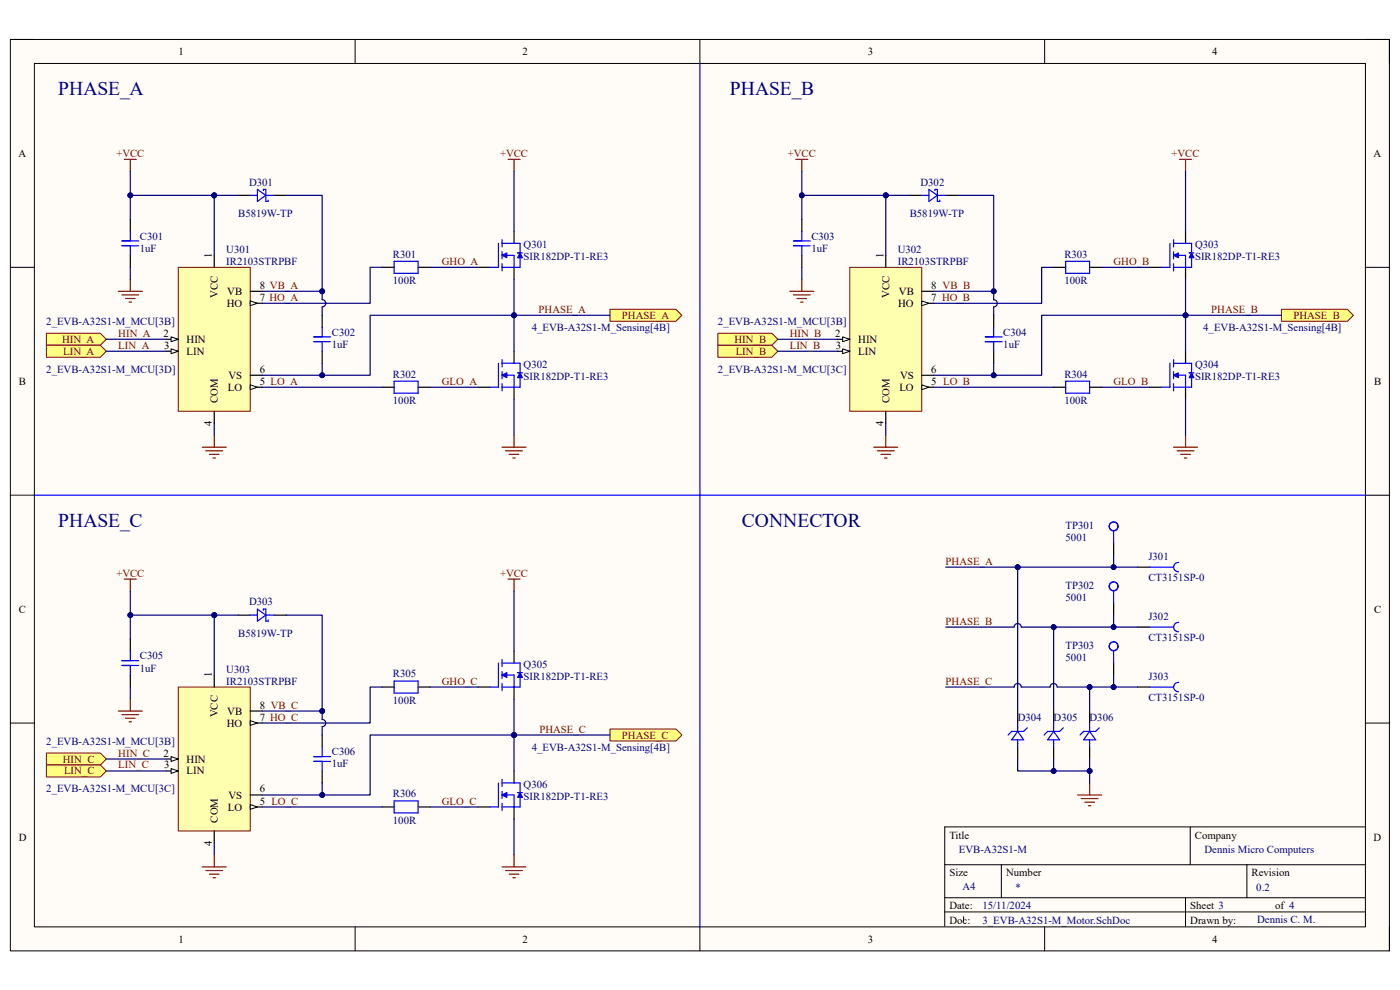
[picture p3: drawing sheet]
<svg xmlns="http://www.w3.org/2000/svg" width="297mm" height="210mm" viewBox="0 0 297 210" stroke-linecap="round" stroke-linejoin="round" font-family="sans-serif">
<path d="M2.2 8.4h292.6v193.3h-292.6z" fill-rule="evenodd" fill="#fffcf8"/>
<path d="M2.2 8.4h292.6v193.3h-292.6z" fill="none" stroke="#000" stroke-width=".21"/>
<path d="M7.3 13.5h282.4v183.1h-282.4z" fill-rule="evenodd" fill="#fffcf8"/>
<g fill="none" stroke="#000" stroke-width=".21">
<path d="M2.2 8.4h5.1M7.3 13.5h282.4v183.1h-282.4zM75.3 8.4v5.1M148.5 8.4v5.1M221.6 8.4v5.1M289.7 8.4h5.1v5.1M2.2 56.7h5.1M289.7 56.7h5.1M2.2 105h5.1M289.7 105.1h5.1M2.2 153.4h5.1M289.7 153.4h5.1"/>
<path d="M252.5 175.4v8M289.6 175.4h-89.2v21.1M75.3 196.6v5.1M148.5 196.6v5.1M200.4 183.4h89.2M200.4 190.4h89.2M200.4 193.5h89.2M204.4 194.5v1M212.4 183.4v7M221.6 196.6v5.1M251.5 190.4v6.1M264.5 183.4v7"/>
<path d="M294.8 196.6v5.1"/>
</g>
<path d="M27.6 46.5v2.6M27.6 54.2v2.5" fill="none" stroke="#000" stroke-width=".25"/>
<path d="M25.9 52.1h3.5M25.9 51.1h3.5M27.6 49.1v2M27.6 52.1v2.1" fill="none" stroke="#00f" stroke-width=".25"/>
<path d="M26.4 33.8h2.5M27.6 33.8v2.6" fill="none" stroke="#800000" stroke-width=".25"/>
<path d="M37.8 56.7h15.3v30.5h-15.3z" fill-rule="evenodd" fill="#ffffb0"/>
<path d="M37.8 56.7h15.3v30.5h-15.3z" fill="none" stroke="#800000" stroke-width=".21"/>
<path d="M45.5 54.2v2.5M35.3 72h2.5" fill="none" stroke="#000" stroke-width=".25"/>
<path d="M36.3 71.5l1.5 .5-1.5 .5z" fill="#f8fcff"/>
<path d="M36.3 71.5l1.5 .5-1.5 .5z" fill="none" stroke="#000" stroke-width=".21"/>
<path d="M35.3 74.5h2.5" fill="none" stroke="#000" stroke-width=".25"/>
<path d="M36.3 74l1.5 .5-1.5 .5z" fill="#f8fcff"/>
<path d="M36.3 74l1.5 .5-1.5 .5z" fill="none" stroke="#000" stroke-width=".21"/>
<path d="M45.5 87.2v2.6M53.1 82.1h2.5" fill="none" stroke="#000" stroke-width=".25"/>
<path d="M53.1 81.6l1.5 .5-1.5 .6z" fill="#f8fcff"/>
<path d="M53.1 81.6l1.5 .5-1.5 .6z" fill="none" stroke="#000" stroke-width=".21"/>
<path d="M53.1 79.6h2.5M53.1 64.3h2.5" fill="none" stroke="#000" stroke-width=".25"/>
<path d="M53.1 63.8l1.5 .5-1.5 .5z" fill="#f8fcff"/>
<path d="M53.1 63.8l1.5 .5-1.5 .5z" fill="none" stroke="#000" stroke-width=".21"/>
<path d="M53.1 61.8h2.5" fill="none" stroke="#000" stroke-width=".25"/>
<path d="M27.6 59.3v2.5M25.1 61.8h5.1M25.9 62.6h3.5M26.6 63.3h2.1M27.4 64.1h.5" fill="none" stroke="#800000" stroke-width=".25"/>
<path d="M9.8 70.7h11.5l1.3 1.3-1.3 1.2h-11.5z" fill-rule="evenodd" fill="#ffff80"/>
<path d="M9.8 70.7h11.5l1.3 1.3-1.3 1.2h-11.5z" fill="none" stroke="#800000" stroke-width=".21"/>
<path d="M9.8 73.2h11.5l1.3 1.3-1.3 1.3h-11.5z" fill-rule="evenodd" fill="#ffff80"/>
<path d="M9.8 73.2h11.5l1.3 1.3-1.3 1.3h-11.5z" fill="none" stroke="#800000" stroke-width=".21"/>
<path d="M50.5 41.4h2.6M58.2 41.4h2.5M81.1 56.7h2.5M88.7 56.7h2.5M101.4 56.7h2.6M109.1 49.1v2.5M109.1 56.7v2.6M68.3 66.9v2.5M68.3 74.5v2.6M81.1 82.1h2.5M88.7 82.1h2.5" fill="none" stroke="#000" stroke-width=".25"/>
<g fill="none" stroke="#00f" stroke-width=".25">
<path d="M53.1 41.4h1.5M54.6 40.2l1.8 1.2-1.8 1.3zM55.9 40.4v-.2h.5v2.5h.5v-.2M56.4 41.4h1.8M83.6 55.4h5.1v2.6h-5.1zM106.5 51.6h3.8v5.1h-3.8M106.5 54.2h2.6v2.5M106.5 50.9v1.5M106.5 53.4v1.5M106.5 55.9v1.6M66.6 72.5h3.5M66.6 71.5h3.5"/>
<path d="M68.3 69.4v2.1M68.3 72.5v2M83.6 80.9h5.1v2.5h-5.1z"/>
</g>
<path d="M42.9 94.9h5.1M43.7 95.6h3.5M44.4 96.4h2.1M45.2 97.2h.5M45.5 92.3v2.6" fill="none" stroke="#800000" stroke-width=".25"/>
<path d="M106.5 54.2l1-.5v1z" fill-rule="evenodd" fill="#00f"/>
<path d="M106.5 54.2l1-.5v1z" fill="none" stroke="#00f" stroke-width=".25"/>
<path d="M110.3 53.7l.5 1h-1z" fill-rule="evenodd" fill="#00f"/>
<path d="M105.7 51.6v5.1h-1.7M109.8 53.7h1M110.3 53.7l.5 1h-1zM106.5 77.1h3.8v5h-3.8M106.5 79.6h2.6v2.5M106.5 76.3v1.5M106.5 78.8v1.6M106.5 81.4v1.5" fill="none" stroke="#00f" stroke-width=".25"/>
<path d="M109.1 74.5v2.6M101.4 82.1h2.6M109.1 82.1v2.6" fill="none" stroke="#000" stroke-width=".25"/>
<path d="M106.5 79.6l1-.5v1z" fill-rule="evenodd" fill="#00f"/>
<path d="M106.5 79.6l1-.5v1z" fill="none" stroke="#00f" stroke-width=".25"/>
<path d="M110.3 79.1l.5 1h-1z" fill-rule="evenodd" fill="#00f"/>
<path d="M105.7 77.1v5h-1.7M109.8 79.1h1M110.3 79.1l.5 1h-1z" fill="none" stroke="#00f" stroke-width=".25"/>
<path d="M107.8 33.8h2.5M109.1 33.8v2.6" fill="none" stroke="#800000" stroke-width=".25"/>
<path d="M129.4 65.6h14l1.3 1.3-1.3 1.3h-14z" fill-rule="evenodd" fill="#ffff80"/>
<path d="M129.4 65.6h14l1.3 1.3-1.3 1.3h-14z" fill="none" stroke="#800000" stroke-width=".21"/>
<path d="M106.5 94.9h5.1M107.3 95.6h3.5M108 96.4h2.1M108.8 97.2h.5M109.1 92.3v2.6M26.4 122.9h2.5M27.6 122.9v2.5" fill="none" stroke="#800000" stroke-width=".25"/>
<path d="M27.6 135.6v2.5M27.6 143.2v2.5" fill="none" stroke="#000" stroke-width=".25"/>
<path d="M27.6 138.1v2M25.9 141.2h3.5M25.9 140.1h3.5M27.6 141.2v2" fill="none" stroke="#00f" stroke-width=".25"/>
<path d="M37.8 145.8h15.3v30.5h-15.3z" fill-rule="evenodd" fill="#ffffb0"/>
<path d="M37.8 145.8h15.3v30.5h-15.3z" fill="none" stroke="#800000" stroke-width=".21"/>
<path d="M45.5 143.2v2.5M35.3 161h2.5" fill="none" stroke="#000" stroke-width=".25"/>
<path d="M36.3 160.5l1.5 .5-1.5 .5z" fill="#f8fcff"/>
<path d="M36.3 160.5l1.5 .5-1.5 .5z" fill="none" stroke="#000" stroke-width=".21"/>
<path d="M35.3 163.6h2.5" fill="none" stroke="#000" stroke-width=".25"/>
<path d="M36.3 163l1.5 .6-1.5 .5z" fill="#f8fcff"/>
<path d="M36.3 163l1.5 .6-1.5 .5z" fill="none" stroke="#000" stroke-width=".21"/>
<path d="M45.5 176.3v2.5M53.1 171.2h2.5" fill="none" stroke="#000" stroke-width=".25"/>
<path d="M53.1 170.7l1.5 .5-1.5 .5z" fill="#f8fcff"/>
<path d="M53.1 170.7l1.5 .5-1.5 .5z" fill="none" stroke="#000" stroke-width=".21"/>
<path d="M53.1 153.4h2.5M53.1 168.6h2.5" fill="none" stroke="#000" stroke-width=".25"/>
<path d="M53.1 152.9l1.5 .5-1.5 .5z" fill="#f8fcff"/>
<path d="M53.1 152.9l1.5 .5-1.5 .5z" fill="none" stroke="#000" stroke-width=".21"/>
<path d="M53.1 150.8h2.5" fill="none" stroke="#000" stroke-width=".25"/>
<path d="M25.1 150.8h5.1M25.9 151.6h3.5M26.6 152.4h2.1M27.4 153.1h.5M27.6 148.3v2.5" fill="none" stroke="#800000" stroke-width=".25"/>
<path d="M9.8 159.7h11.5l1.3 1.3-1.3 1.3h-11.5z" fill-rule="evenodd" fill="#ffff80"/>
<path d="M9.8 159.7h11.5l1.3 1.3-1.3 1.3h-11.5z" fill="none" stroke="#800000" stroke-width=".21"/>
<path d="M9.8 162.3h11.5l1.3 1.3-1.3 1.2h-11.5z" fill-rule="evenodd" fill="#ffff80"/>
<path d="M9.8 162.3h11.5l1.3 1.3-1.3 1.2h-11.5z" fill="none" stroke="#800000" stroke-width=".21"/>
<path d="M50.5 130.5h2.6M58.2 130.5h2.5M109.1 138.1v2.6M68.3 155.9v2.6M81.1 145.7h2.5M88.7 145.7h2.5M101.4 145.7h2.6M109.1 145.7v2.6M68.3 163.6v2.5M81.1 171.2h2.5M88.7 171.2h2.5" fill="none" stroke="#000" stroke-width=".25"/>
<g fill="none" stroke="#00f" stroke-width=".25">
<path d="M53.1 130.5h1.5M54.6 129.2l1.8 1.3-1.8 1.3zM55.9 129.5v-.3h.5v2.6h.5v-.3M56.4 130.5h1.8M106.5 139.9v1.5M68.3 158.5v2M83.6 144.5h5.1v2.5h-5.1zM106.5 140.7h3.8v5h-3.8M106.5 143.2h2.6v2.5M106.5 142.4v1.6M106.5 145v1.5M66.6 161.5h3.5"/>
<path d="M66.6 160.5h3.5M68.3 161.5v2.1M83.6 169.9h5.1v2.6h-5.1z"/>
</g>
<path d="M42.9 183.9h5.1M43.7 184.7h3.5M44.4 185.4h2.1M45.2 186.2h.5M45.5 181.4v2.5" fill="none" stroke="#800000" stroke-width=".25"/>
<path d="M106.5 143.2l1-.5v1z" fill-rule="evenodd" fill="#00f"/>
<path d="M106.5 143.2l1-.5v1z" fill="none" stroke="#00f" stroke-width=".25"/>
<path d="M110.3 142.7l.5 1h-1z" fill-rule="evenodd" fill="#00f"/>
<path d="M105.7 140.7v5h-1.7M109.8 142.7h1M110.3 142.7l.5 1h-1zM106.5 166.1h3.8v5.1h-3.8M106.5 168.6h2.6v2.6M106.5 165.3v1.6M106.5 167.9v1.5M106.5 170.4v1.6" fill="none" stroke="#00f" stroke-width=".25"/>
<path d="M101.4 171.2h2.6M109.1 163.6v2.5M109.1 171.2v2.5" fill="none" stroke="#000" stroke-width=".25"/>
<path d="M106.5 168.6l1-.5v1.1z" fill-rule="evenodd" fill="#00f"/>
<path d="M106.5 168.6l1-.5v1.1z" fill="none" stroke="#00f" stroke-width=".25"/>
<path d="M110.3 168.1l.5 1.1h-1z" fill-rule="evenodd" fill="#00f"/>
<path d="M105.7 166.1v5.1h-1.7M109.8 168.1h1M110.3 168.1l.5 1.1h-1z" fill="none" stroke="#00f" stroke-width=".25"/>
<path d="M107.8 122.9h2.5M109.1 122.9v2.5" fill="none" stroke="#800000" stroke-width=".25"/>
<path d="M129.4 154.7h14l1.3 1.2-1.3 1.3h-14z" fill-rule="evenodd" fill="#ffff80"/>
<path d="M129.4 154.7h14l1.3 1.2-1.3 1.3h-14z" fill="none" stroke="#800000" stroke-width=".21"/>
<path d="M168.8 33.8h2.6M170.1 33.8v2.6M106.5 183.9h5.1M107.3 184.7h3.5M108 185.4h2.1M108.8 186.2h.5M109.1 181.4v2.5" fill="none" stroke="#800000" stroke-width=".25"/>
<path d="M170.1 46.5v2.6M170.1 54.2v2.5" fill="none" stroke="#000" stroke-width=".25"/>
<path d="M168.3 52.1h3.6M168.3 51.1h3.6M170.1 49.1v2M170.1 52.1v2.1" fill="none" stroke="#00f" stroke-width=".25"/>
<path d="M180.3 56.7h15.2v30.5h-15.2z" fill-rule="evenodd" fill="#ffffb0"/>
<path d="M180.3 56.7h15.2v30.5h-15.2z" fill="none" stroke="#800000" stroke-width=".21"/>
<path d="M187.9 54.2v2.5M177.7 72h2.6" fill="none" stroke="#000" stroke-width=".25"/>
<path d="M178.8 71.5l1.5 .5-1.5 .5z" fill="#f8fcff"/>
<path d="M178.8 71.5l1.5 .5-1.5 .5z" fill="none" stroke="#000" stroke-width=".21"/>
<path d="M177.7 74.5h2.6" fill="none" stroke="#000" stroke-width=".25"/>
<path d="M178.8 74l1.5 .5-1.5 .5z" fill="#f8fcff"/>
<path d="M178.8 74l1.5 .5-1.5 .5z" fill="none" stroke="#000" stroke-width=".21"/>
<path d="M187.9 87.2v2.6M195.5 82.1h2.6" fill="none" stroke="#000" stroke-width=".25"/>
<path d="M195.5 81.6l1.6 .5-1.6 .6z" fill="#f8fcff"/>
<path d="M195.5 81.6l1.6 .5-1.6 .6z" fill="none" stroke="#000" stroke-width=".21"/>
<path d="M195.5 79.6h2.6M195.5 64.3h2.6" fill="none" stroke="#000" stroke-width=".25"/>
<path d="M195.5 63.8l1.6 .5-1.6 .6z" fill="#f8fcff"/>
<path d="M195.5 63.8l1.6 .5-1.6 .6z" fill="none" stroke="#000" stroke-width=".21"/>
<path d="M195.5 61.8h2.6" fill="none" stroke="#000" stroke-width=".25"/>
<path d="M170.1 59.3v2.5M167.6 61.8h5.1M168.3 62.6h3.6M169.1 63.3h2M169.9 64.1h.5" fill="none" stroke="#800000" stroke-width=".25"/>
<path d="M152.3 70.7h11.4l1.3 1.3-1.3 1.2h-11.4z" fill-rule="evenodd" fill="#ffff80"/>
<path d="M152.3 70.7h11.4l1.3 1.3-1.3 1.2h-11.4z" fill="none" stroke="#800000" stroke-width=".21"/>
<path d="M152.3 73.2h11.4l1.3 1.3-1.3 1.3h-11.4z" fill-rule="evenodd" fill="#ffff80"/>
<path d="M152.3 73.2h11.4l1.3 1.3-1.3 1.3h-11.4z" fill="none" stroke="#800000" stroke-width=".21"/>
<path d="M193 41.4h2.5M200.6 41.4h2.6M223.5 56.7h2.6M231.2 56.7h2.5M243.9 56.7h2.5M251.5 49.1v2.5M251.5 56.7v2.6M210.8 66.9v2.5M210.8 74.5v2.6M223.5 82.1h2.6M231.2 82.1h2.5" fill="none" stroke="#000" stroke-width=".25"/>
<g fill="none" stroke="#00f" stroke-width=".25">
<path d="M195.5 41.4h1.6M197.1 40.2l1.8 1.2-1.8 1.3zM198.4 40.4v-.2h.5v2.5h.5v-.2M198.9 41.4h1.7M226.1 55.4h5.1v2.6h-5.1zM249 51.6h3.8v5.1h-3.8M249 54.2h2.5v2.5M249 50.9v1.5M249 53.4v1.5M249 55.9v1.6M209 72.5h3.6M209 71.5h3.6"/>
<path d="M210.8 69.4v2.1M210.8 72.5v2M226.1 80.9h5.1v2.5h-5.1z"/>
</g>
<path d="M185.4 94.9h5.1M186.1 95.6h3.6M186.9 96.4h2M187.7 97.2h.5M187.9 92.3v2.6" fill="none" stroke="#800000" stroke-width=".25"/>
<path d="M249 54.2l1-.5v1z" fill-rule="evenodd" fill="#00f"/>
<path d="M249 54.2l1-.5v1z" fill="none" stroke="#00f" stroke-width=".25"/>
<path d="M252.8 53.7l.5 1h-1z" fill-rule="evenodd" fill="#00f"/>
<path d="M248.2 51.6v5.1h-1.8M252.3 53.7h1M252.8 53.7l.5 1h-1zM249 77.1h3.8v5h-3.8M249 79.6h2.5v2.5M249 76.3v1.5M249 78.8v1.6M249 81.4v1.5" fill="none" stroke="#00f" stroke-width=".25"/>
<path d="M251.5 74.5v2.6M243.9 82.1h2.5M251.5 82.1v2.6" fill="none" stroke="#000" stroke-width=".25"/>
<path d="M249 79.6l1-.5v1z" fill-rule="evenodd" fill="#00f"/>
<path d="M249 79.6l1-.5v1z" fill="none" stroke="#00f" stroke-width=".25"/>
<path d="M252.8 79.1l.5 1h-1z" fill-rule="evenodd" fill="#00f"/>
<path d="M248.2 77.1v5h-1.8M252.3 79.1h1M252.8 79.1l.5 1h-1z" fill="none" stroke="#00f" stroke-width=".25"/>
<path d="M250.2 33.8h2.6M251.5 33.8v2.6" fill="none" stroke="#800000" stroke-width=".25"/>
<path d="M271.9 65.6h14l1.2 1.3-1.2 1.3h-14z" fill-rule="evenodd" fill="#ffff80"/>
<path d="M271.9 65.6h14l1.2 1.3-1.2 1.3h-14z" fill="none" stroke="#800000" stroke-width=".21"/>
<path d="M249 94.9h5.1M249.7 95.6h3.6M250.5 96.4h2M251.3 97.2h.5M251.5 92.3v2.6M228.6 168.6h5.1M229.4 169.4h3.5M230.1 170.2h2.1M230.9 170.9h.5M231.2 166.1v2.5" fill="none" stroke="#800000" stroke-width=".25"/>
<path d="M236.3 115.2v2.6M236.3 127.9v2.6M241.3 120.3h2.6M241.3 133h2.6M215.9 150.8v2.6M215.9 158.5v2.5M223.5 150.8v2.6M223.5 158.5v2.5M231.2 150.8v2.6M231.2 158.5v2.5M236.3 140.7v2.5M241.3 145.8h2.6" fill="none" stroke="#000" stroke-width=".25"/>
<g fill="none" stroke="#00f" stroke-width=".25">
<path d="M148.5 13.5v183.1M7.3 105l282.4 .1M236.3 112.7v2.5M250.1 119.3a.99 .99 0 0 0-1.1 1 .99 .99 0 0 0 1 1M236.3 125.4v2.5M236.3 138.1v2.6M243.9 120.3h5.1M243.9 133h5.1M250.1 132a.99 .99 0 0 0-1.1 1 .99 .99 0 0 0 1 1M215.9 155.2l1.3 1.7h-2.6zM215.9 153.4v1.8M215.9 156.9v1.6"/>
<path d="M217.9 154.4l-.7 .8h-2.6l-.7 .7M223.5 155.2l1.3 1.7h-2.5zM223.5 153.4v1.8M223.5 156.9v1.6M225.6 154.4l-.8 .8h-2.5l-.8 .7M231.2 153.4v1.8M231.2 156.9v1.6M231.2 155.2l1.2 1.7h-2.5zM233.2 154.4l-.8 .8h-2.5l-.8 .7M243.9 145.8h5.1M250.1 144.8a.99 .99 0 0 0-1.1 .9 .99 .99 0 0 0 1 1"/>
<circle cx="236.3" cy="111.7" r=".94"/>
<circle cx="236.3" cy="124.4" r=".94"/>
<circle cx="236.3" cy="137.1" r=".94"/>
</g>
<path d="M27.6 56.7v2.6M45.5 41.4h5M22.6 74.5h12.7" fill="none" stroke="#000080" stroke-width=".25"/>
<circle cx="45.5" cy="41.4" r=".51" fill="#000080"/>
<circle cx="45.5" cy="41.4" r=".51" fill="none" stroke="#000080" stroke-width=".21"/>
<path d="M45.5 41.4v12.8" fill="none" stroke="#000080" stroke-width=".25"/>
<circle cx="45.5" cy="41.4" r=".51" fill="#000080"/>
<circle cx="45.5" cy="41.4" r=".51" fill="none" stroke="#000080" stroke-width=".21"/>
<path d="M27.6 41.4h17.9" fill="none" stroke="#000080" stroke-width=".25"/>
<circle cx="45.5" cy="41.4" r=".51" fill="#000080"/>
<circle cx="45.5" cy="41.4" r=".51" fill="none" stroke="#000080" stroke-width=".21"/>
<circle cx="27.6" cy="41.4" r=".51" fill="#000080"/>
<circle cx="27.6" cy="41.4" r=".51" fill="none" stroke="#000080" stroke-width=".21"/>
<path d="M55.6 61.8h12.7" fill="none" stroke="#000080" stroke-width=".25"/>
<circle cx="68.3" cy="61.8" r=".51" fill="#000080"/>
<circle cx="68.3" cy="61.8" r=".51" fill="none" stroke="#000080" stroke-width=".21"/>
<path d="M109.1 36.4v12.7M81.1 56.7h-2.6v7.6h-22.9M68.3 77.1v2.5h-12.7M45.5 89.8v2.5M55.6 82.1h25.5M91.2 82.1h10.2M109.1 84.7v7.6" fill="none" stroke="#000080" stroke-width=".25"/>
<circle cx="68.3" cy="79.6" r=".51" fill="#000080"/>
<circle cx="68.3" cy="79.6" r=".51" fill="none" stroke="#000080" stroke-width=".21"/>
<path d="M45.5 130.5h5M27.6 145.7v2.6M22.6 161h12.7M22.6 163.6h12.7" fill="none" stroke="#000080" stroke-width=".25"/>
<circle cx="45.5" cy="130.5" r=".51" fill="#000080"/>
<circle cx="45.5" cy="130.5" r=".51" fill="none" stroke="#000080" stroke-width=".21"/>
<path d="M45.5 130.5v12.7" fill="none" stroke="#000080" stroke-width=".25"/>
<circle cx="45.5" cy="130.5" r=".51" fill="#000080"/>
<circle cx="45.5" cy="130.5" r=".51" fill="none" stroke="#000080" stroke-width=".21"/>
<path d="M27.6 130.5h17.9" fill="none" stroke="#000080" stroke-width=".25"/>
<circle cx="45.5" cy="130.5" r=".51" fill="#000080"/>
<circle cx="45.5" cy="130.5" r=".51" fill="none" stroke="#000080" stroke-width=".21"/>
<circle cx="27.6" cy="130.5" r=".51" fill="#000080"/>
<circle cx="27.6" cy="130.5" r=".51" fill="none" stroke="#000080" stroke-width=".21"/>
<path d="M55.6 150.8h12.7" fill="none" stroke="#000080" stroke-width=".25"/>
<circle cx="68.3" cy="150.8" r=".51" fill="#000080"/>
<circle cx="68.3" cy="150.8" r=".51" fill="none" stroke="#000080" stroke-width=".21"/>
<path d="M109.1 125.4v12.7M81.1 145.7h-2.6v7.7h-22.9M45.5 178.8v2.6M55.6 171.2h25.5M68.3 166.1v2.5h-12.7M91.2 171.2h10.2M109.1 173.7v7.7" fill="none" stroke="#000080" stroke-width=".25"/>
<circle cx="68.3" cy="168.6" r=".51" fill="#000080"/>
<circle cx="68.3" cy="168.6" r=".51" fill="none" stroke="#000080" stroke-width=".21"/>
<path d="M109.1 155.9h20.3" fill="none" stroke="#000080" stroke-width=".25"/>
<circle cx="109.1" cy="155.9" r=".51" fill="#000080"/>
<circle cx="109.1" cy="155.9" r=".51" fill="none" stroke="#000080" stroke-width=".21"/>
<path d="M170.1 56.7v2.6M187.9 41.4h5.1M165 72h12.7M165 74.5h12.7" fill="none" stroke="#000080" stroke-width=".25"/>
<circle cx="187.9" cy="41.4" r=".51" fill="#000080"/>
<circle cx="187.9" cy="41.4" r=".51" fill="none" stroke="#000080" stroke-width=".21"/>
<path d="M187.9 41.4v12.8" fill="none" stroke="#000080" stroke-width=".25"/>
<circle cx="187.9" cy="41.4" r=".51" fill="#000080"/>
<circle cx="187.9" cy="41.4" r=".51" fill="none" stroke="#000080" stroke-width=".21"/>
<path d="M170.1 41.4h17.8" fill="none" stroke="#000080" stroke-width=".25"/>
<circle cx="187.9" cy="41.4" r=".51" fill="#000080"/>
<circle cx="187.9" cy="41.4" r=".51" fill="none" stroke="#000080" stroke-width=".21"/>
<circle cx="170.1" cy="41.4" r=".51" fill="#000080"/>
<circle cx="170.1" cy="41.4" r=".51" fill="none" stroke="#000080" stroke-width=".21"/>
<path d="M198.1 61.8h12.7" fill="none" stroke="#000080" stroke-width=".25"/>
<circle cx="210.8" cy="61.8" r=".51" fill="#000080"/>
<circle cx="210.8" cy="61.8" r=".51" fill="none" stroke="#000080" stroke-width=".21"/>
<path d="M251.5 36.4v12.7M223.5 56.7h-2.5v7.6h-22.9M210.8 77.1v2.5h-12.7M187.9 89.8v2.5M198.1 82.1h25.4M233.7 82.1h10.2M251.5 84.7v7.6" fill="none" stroke="#000080" stroke-width=".25"/>
<circle cx="210.8" cy="79.6" r=".51" fill="#000080"/>
<circle cx="210.8" cy="79.6" r=".51" fill="none" stroke="#000080" stroke-width=".21"/>
<path d="M251.5 66.9h20.4" fill="none" stroke="#000080" stroke-width=".25"/>
<circle cx="251.5" cy="66.9" r=".51" fill="#000080"/>
<circle cx="251.5" cy="66.9" r=".51" fill="none" stroke="#000080" stroke-width=".21"/>
<path d="M60.7 130.5h7.6v22.1a.76 .76 0 0 1 .8 .8 .76 .76 0 0 1-.8 .7v1.8" fill="none" stroke="#000080" stroke-width=".25"/>
<circle cx="68.3" cy="150.8" r=".51" fill="#000080"/>
<circle cx="68.3" cy="150.8" r=".51" fill="none" stroke="#000080" stroke-width=".21"/>
<path d="M60.7 41.4h7.6v22.2a.76 .76 0 0 1 .8 .7 .76 .76 0 0 1-.8 .8v1.8" fill="none" stroke="#000080" stroke-width=".25"/>
<circle cx="68.3" cy="61.8" r=".51" fill="#000080"/>
<circle cx="68.3" cy="61.8" r=".51" fill="none" stroke="#000080" stroke-width=".21"/>
<path d="M203.2 41.4h7.6v22.2a.76 .76 0 0 1 .8 .7 .76 .76 0 0 1-.8 .8v1.8" fill="none" stroke="#000080" stroke-width=".25"/>
<circle cx="210.8" cy="61.8" r=".51" fill="#000080"/>
<circle cx="210.8" cy="61.8" r=".51" fill="none" stroke="#000080" stroke-width=".21"/>
<path d="M27.6 125.4v10.2" fill="none" stroke="#000080" stroke-width=".25"/>
<circle cx="27.6" cy="130.5" r=".51" fill="#000080"/>
<circle cx="27.6" cy="130.5" r=".51" fill="none" stroke="#000080" stroke-width=".21"/>
<path d="M27.6 36.4v10.1" fill="none" stroke="#000080" stroke-width=".25"/>
<circle cx="27.6" cy="41.4" r=".51" fill="#000080"/>
<circle cx="27.6" cy="41.4" r=".51" fill="none" stroke="#000080" stroke-width=".21"/>
<path d="M109.1 148.3v15.3" fill="none" stroke="#000080" stroke-width=".25"/>
<circle cx="109.1" cy="155.9" r=".51" fill="#000080"/>
<circle cx="109.1" cy="155.9" r=".51" fill="none" stroke="#000080" stroke-width=".21"/>
<path d="M109.1 59.3v15.2" fill="none" stroke="#000080" stroke-width=".25"/>
<circle cx="109.1" cy="66.9" r=".51" fill="#000080"/>
<circle cx="109.1" cy="66.9" r=".51" fill="none" stroke="#000080" stroke-width=".21"/>
<path d="M170.1 36.4v10.1" fill="none" stroke="#000080" stroke-width=".25"/>
<circle cx="170.1" cy="41.4" r=".51" fill="#000080"/>
<circle cx="170.1" cy="41.4" r=".51" fill="none" stroke="#000080" stroke-width=".21"/>
<path d="M251.5 59.3v15.2" fill="none" stroke="#000080" stroke-width=".25"/>
<circle cx="251.5" cy="66.9" r=".51" fill="#000080"/>
<circle cx="251.5" cy="66.9" r=".51" fill="none" stroke="#000080" stroke-width=".21"/>
<path d="M109.1 66.9h-30.6v12.7h-10.2" fill="none" stroke="#000080" stroke-width=".25"/>
<circle cx="109.1" cy="66.9" r=".51" fill="#000080"/>
<circle cx="109.1" cy="66.9" r=".51" fill="none" stroke="#000080" stroke-width=".21"/>
<circle cx="68.3" cy="79.6" r=".51" fill="#000080"/>
<circle cx="68.3" cy="79.6" r=".51" fill="none" stroke="#000080" stroke-width=".21"/>
<path d="M109.1 155.9h-30.6v12.7h-10.2" fill="none" stroke="#000080" stroke-width=".25"/>
<circle cx="109.1" cy="155.9" r=".51" fill="#000080"/>
<circle cx="109.1" cy="155.9" r=".51" fill="none" stroke="#000080" stroke-width=".21"/>
<circle cx="68.3" cy="168.6" r=".51" fill="#000080"/>
<circle cx="68.3" cy="168.6" r=".51" fill="none" stroke="#000080" stroke-width=".21"/>
<path d="M91.2 56.7h10.2M251.5 66.9h-30.5v12.7h-10.2M91.2 145.7h10.2" fill="none" stroke="#000080" stroke-width=".25"/>
<circle cx="251.5" cy="66.9" r=".51" fill="#000080"/>
<circle cx="251.5" cy="66.9" r=".51" fill="none" stroke="#000080" stroke-width=".21"/>
<circle cx="210.8" cy="79.6" r=".51" fill="#000080"/>
<circle cx="210.8" cy="79.6" r=".51" fill="none" stroke="#000080" stroke-width=".21"/>
<path d="M233.7 56.7h10.2M231.2 145.8v5" fill="none" stroke="#000080" stroke-width=".25"/>
<circle cx="231.2" cy="145.8" r=".51" fill="#000080"/>
<circle cx="231.2" cy="145.8" r=".51" fill="none" stroke="#000080" stroke-width=".21"/>
<path d="M223.5 133v17.8" fill="none" stroke="#000080" stroke-width=".25"/>
<circle cx="223.5" cy="133" r=".51" fill="#000080"/>
<circle cx="223.5" cy="133" r=".51" fill="none" stroke="#000080" stroke-width=".21"/>
<path d="M215.9 120.3v30.5" fill="none" stroke="#000080" stroke-width=".25"/>
<circle cx="215.9" cy="120.3" r=".51" fill="#000080"/>
<circle cx="215.9" cy="120.3" r=".51" fill="none" stroke="#000080" stroke-width=".21"/>
<path d="M236.3 117.8v2.5" fill="none" stroke="#000080" stroke-width=".25"/>
<circle cx="236.3" cy="120.3" r=".51" fill="#000080"/>
<circle cx="236.3" cy="120.3" r=".51" fill="none" stroke="#000080" stroke-width=".21"/>
<path d="M236.3 130.5v2.5" fill="none" stroke="#000080" stroke-width=".25"/>
<circle cx="236.3" cy="133" r=".51" fill="#000080"/>
<circle cx="236.3" cy="133" r=".51" fill="none" stroke="#000080" stroke-width=".21"/>
<path d="M236.3 143.2v2.6" fill="none" stroke="#000080" stroke-width=".25"/>
<circle cx="236.3" cy="145.8" r=".51" fill="#000080"/>
<circle cx="236.3" cy="145.8" r=".51" fill="none" stroke="#000080" stroke-width=".21"/>
<path d="M231.2 161v5.1" fill="none" stroke="#000080" stroke-width=".25"/>
<circle cx="231.2" cy="163.6" r=".51" fill="#000080"/>
<circle cx="231.2" cy="163.6" r=".51" fill="none" stroke="#000080" stroke-width=".21"/>
<path d="M223.5 161v2.6h7.7" fill="none" stroke="#000080" stroke-width=".25"/>
<circle cx="231.2" cy="163.6" r=".51" fill="#000080"/>
<circle cx="231.2" cy="163.6" r=".51" fill="none" stroke="#000080" stroke-width=".21"/>
<circle cx="223.5" cy="163.6" r=".51" fill="#000080"/>
<circle cx="223.5" cy="163.6" r=".51" fill="none" stroke="#000080" stroke-width=".21"/>
<path d="M215.9 161v2.6h7.6" fill="none" stroke="#000080" stroke-width=".25"/>
<circle cx="223.5" cy="163.6" r=".51" fill="#000080"/>
<circle cx="223.5" cy="163.6" r=".51" fill="none" stroke="#000080" stroke-width=".21"/>
<path d="M109.1 66.9h20.3" fill="none" stroke="#000080" stroke-width=".25"/>
<circle cx="109.1" cy="66.9" r=".51" fill="#000080"/>
<circle cx="109.1" cy="66.9" r=".51" fill="none" stroke="#000080" stroke-width=".21"/>
<path d="M200.6 133h14.5a.76 .76 0 0 1 .8-.7 .76 .76 0 0 1 .8 .7h24.6" fill="none" stroke="#000080" stroke-width=".25"/>
<circle cx="236.3" cy="133" r=".51" fill="#000080"/>
<circle cx="236.3" cy="133" r=".51" fill="none" stroke="#000080" stroke-width=".21"/>
<circle cx="223.5" cy="133" r=".51" fill="#000080"/>
<circle cx="223.5" cy="133" r=".51" fill="none" stroke="#000080" stroke-width=".21"/>
<path d="M200.6 145.8h14.5a.76 .76 0 0 1 .8-.8 .76 .76 0 0 1 .8 .8h6.1a.76 .76 0 0 1 .7-.8 .76 .76 0 0 1 .8 .8h17" fill="none" stroke="#000080" stroke-width=".25"/>
<circle cx="236.3" cy="145.8" r=".51" fill="#000080"/>
<circle cx="236.3" cy="145.8" r=".51" fill="none" stroke="#000080" stroke-width=".21"/>
<circle cx="231.2" cy="145.8" r=".51" fill="#000080"/>
<circle cx="231.2" cy="145.8" r=".51" fill="none" stroke="#000080" stroke-width=".21"/>
<path d="M200.6 120.3h40.7" fill="none" stroke="#000080" stroke-width=".25"/>
<circle cx="215.9" cy="120.3" r=".51" fill="#000080"/>
<circle cx="215.9" cy="120.3" r=".51" fill="none" stroke="#000080" stroke-width=".21"/>
<circle cx="236.3" cy="120.3" r=".51" fill="#000080"/>
<circle cx="236.3" cy="120.3" r=".51" fill="none" stroke="#000080" stroke-width=".21"/>
<path d="M22.6 72h12.7" fill="none" stroke="#000080" stroke-width=".25"/>
<g font-size="4.1" fill="#000080">
<text x="12.4" y="20.2">PHASE_A</text>
<text x="154.9" y="20.2">PHASE_B</text>
<text x="12.4" y="111.8">PHASE_C</text>
<text x="157.4" y="111.8">CONNECTOR</text>
</g>
<g font-size="2.3">
<text x="37.9" y="11.7">1</text>
<text x="110.9" y="11.7">2</text>
<text x="184.1" y="11.7">3</text>
<text x="257.1" y="11.7">4</text>
<text x="3.9" y="33.3">A</text>
<text x="291.4" y="33.3">A</text>
<text x="45" y="54.7" transform="rotate(-90 45 54.7)">1</text>
<text x="187.4" y="54.7" transform="rotate(-90 187.4 54.7)">1</text>
<text x="46.2" y="63.1" transform="rotate(-90 46.2 63.1)">VCC</text>
<text x="48.1" y="65.1">HO</text>
<text x="48.2" y="62.6">VB</text>
<text x="55.1" y="63.8">7 HO_A</text>
<text x="55.1" y="61.3">8 VB_A</text>
<text x="188.7" y="63.1" transform="rotate(-90 188.7 63.1)">VCC</text>
<text x="190.5" y="65.1">HO</text>
<text x="190.7" y="62.6">VB</text>
<text x="197.6" y="63.8">7 HO_B</text>
<text x="197.6" y="61.3">8 VB_B</text>
<text x="34.7" y="71.5">2</text>
<text x="177.2" y="71.5">2</text>
<text x="34.8" y="74">3</text>
<text x="39.6" y="72.7">HIN</text>
<text x="39.6" y="75.3">LIN</text>
<text x="177.3" y="74">3</text>
<text x="182.1" y="72.7">HIN</text>
<text x="182.1" y="75.3">LIN</text>
<text x="4" y="81.6">B</text>
<text x="48.3" y="82.9">LO</text>
<text x="48.5" y="80.3">VS</text>
<text x="55.1" y="81.6">5 LO_A</text>
<text x="55.1" y="79.1">6</text>
<text x="190.8" y="82.9">LO</text>
<text x="191" y="80.3">VS</text>
<text x="197.6" y="81.6">5 LO_B</text>
<text x="197.6" y="79.1">6</text>
<text x="291.5" y="81.6">B</text>
<text x="46.2" y="85.5" transform="rotate(-90 46.2 85.5)">COM</text>
<text x="188.7" y="85.5" transform="rotate(-90 188.7 85.5)">COM</text>
<text x="45" y="90.3" transform="rotate(-90 45 90.3)">4</text>
<text x="187.4" y="90.3" transform="rotate(-90 187.4 90.3)">4</text>
<text x="4" y="130">C</text>
<text x="291.5" y="130">C</text>
<text x="45" y="143.7" transform="rotate(-90 45 143.7)">1</text>
<text x="46.2" y="152.2" transform="rotate(-90 46.2 152.2)">VCC</text>
<text x="48.1" y="154.1">HO</text>
<text x="48.2" y="151.6">VB</text>
<text x="55.1" y="152.9">7 HO_C</text>
<text x="55.1" y="150.3">8 VB_C</text>
<text x="34.7" y="160.5">2</text>
<text x="39.6" y="161.8">HIN</text>
<text x="34.8" y="163">3</text>
<text x="39.6" y="164.3">LIN</text>
<text x="48.3" y="172">LO</text>
<text x="48.5" y="169.4">VS</text>
<text x="55.1" y="170.7">5 LO_C</text>
<text x="55.1" y="168.1">6</text>
<text x="4" y="178.3">D</text>
<text x="45" y="179.4" transform="rotate(-90 45 179.4)">4</text>
<text x="46.2" y="174.5" transform="rotate(-90 46.2 174.5)">COM</text>
<text x="201.4" y="177.9">Title</text>
<text x="253.5" y="177.9">Company</text>
<text x="291.4" y="178.3">D</text>
<text x="201.4" y="185.9">Size</text>
<text x="213.4" y="185.9">Number</text>
<text x="265.5" y="185.9">Revision</text>
<text x="201.4" y="192.9">Date:</text>
<text x="201.4" y="195.9">Doc:</text>
<text x="252.5" y="195.9">Drawn by:</text>
<text x="252.5" y="192.9">Sheet 3</text>
<text x="270.5" y="192.9">of 4</text>
<text x="37.9" y="199.9">1</text>
<text x="110.9" y="199.9">2</text>
<text x="184.1" y="199.9">3</text>
<text x="257.1" y="199.9">4</text>
</g>
<g font-size="2.3" fill="#800000">
<text x="24.7" y="33.3">+VCC</text>
<text x="106.1" y="33.3">+VCC</text>
<text x="167.1" y="33.3">+VCC</text>
<text x="248.5" y="33.3">+VCC</text>
<text x="93.8" y="56.2">GHO_A</text>
<text x="236.3" y="56.2">GHO_B</text>
<text x="25.1" y="71.5">HIN_A</text>
<text x="114.3" y="66.4">PHASE_A</text>
<text x="132" y="67.6">PHASE_A</text>
<text x="167.6" y="71.5">HIN_B</text>
<text x="257" y="66.4">PHASE_B</text>
<text x="274.4" y="67.6">PHASE_B</text>
<text x="13.2" y="72.7">HIN_A</text>
<text x="13.4" y="75.3">LIN_A</text>
<text x="25.1" y="74">LIN_A</text>
<text x="155.8" y="72.7">HIN_B</text>
<text x="156.1" y="75.3">LIN_B</text>
<text x="167.6" y="74">LIN_B</text>
<text x="93.8" y="81.6">GLO_A</text>
<text x="236.3" y="81.6">GLO_B</text>
<text x="200.6" y="119.8">PHASE_A</text>
<text x="24.7" y="122.3">+VCC</text>
<text x="106.1" y="122.3">+VCC</text>
<text x="200.6" y="132.5">PHASE_B</text>
<text x="93.8" y="145.2">GHO_C</text>
<text x="200.6" y="145.2">PHASE_C</text>
<text x="114.4" y="155.4">PHASE_C</text>
<text x="13.3" y="161.8">HIN_C</text>
<text x="25.1" y="160.5">HIN_C</text>
<text x="132" y="156.7">PHASE_C</text>
<text x="13.6" y="164.3">LIN_C</text>
<text x="25.1" y="163">LIN_C</text>
<text x="93.8" y="170.7">GLO_C</text>
</g>
<g font-size="2.3" fill="#000080">
<text x="52.8" y="39.4">D301</text>
<text x="195.3" y="39.4">D302</text>
<text x="50.5" y="46">B5819W-TP</text>
<text x="193" y="46">B5819W-TP</text>
<text x="29.7" y="53.4">1uF</text>
<text x="29.7" y="50.8">C301</text>
<text x="48" y="53.6">U301</text>
<text x="111.1" y="52.6">Q301</text>
<text x="172.1" y="53.4">1uF</text>
<text x="172.1" y="50.8">C303</text>
<text x="190.5" y="53.6">U302</text>
<text x="253.5" y="52.6">Q303</text>
<text x="48" y="56.2">IR2103STRPBF</text>
<text x="83.4" y="54.7">R301</text>
<text x="111.1" y="55.2">SIR182DP-T1-RE3</text>
<text x="190.5" y="56.2">IR2103STRPBF</text>
<text x="225.8" y="54.7">R303</text>
<text x="253.5" y="55.2">SIR182DP-T1-RE3</text>
<text x="83.4" y="60.2">100R</text>
<text x="225.8" y="60.2">100R</text>
<text x="9.8" y="68.9">2_EVB-A32S1-M_MCU[3B]</text>
<text x="70.4" y="71.2">C302</text>
<text x="112.8" y="70.2">4_EVB-A32S1-M_Sensing[4B]</text>
<text x="152.3" y="68.9">2_EVB-A32S1-M_MCU[3B]</text>
<text x="212.9" y="71.2">C304</text>
<text x="255.3" y="70.2">4_EVB-A32S1-M_Sensing[4B]</text>
<text x="70.4" y="73.7">1uF</text>
<text x="212.9" y="73.7">1uF</text>
<text x="9.8" y="79.1">2_EVB-A32S1-M_MCU[3D]</text>
<text x="83.4" y="80.1">R302</text>
<text x="111.1" y="78.1">Q302</text>
<text x="111.1" y="80.6">SIR182DP-T1-RE3</text>
<text x="152.3" y="79.1">2_EVB-A32S1-M_MCU[3C]</text>
<text x="225.8" y="80.1">R304</text>
<text x="253.5" y="78.1">Q304</text>
<text x="253.5" y="80.6">SIR182DP-T1-RE3</text>
<text x="83.4" y="85.7">100R</text>
<text x="225.8" y="85.7">100R</text>
<text x="226.1" y="112.1">TP301</text>
<text x="226.1" y="114.7">5001</text>
<text x="243.6" y="118.8">J301</text>
<text x="226.1" y="124.9">TP302</text>
<text x="243.6" y="123.3">CT3151SP-0</text>
<text x="52.8" y="128.4">D303</text>
<text x="226.1" y="127.4">5001</text>
<text x="243.6" y="131.5">J302</text>
<text x="50.5" y="135">B5819W-TP</text>
<text x="226.1" y="137.6">TP303</text>
<text x="243.6" y="136.1">CT3151SP-0</text>
<text x="29.7" y="142.5">1uF</text>
<text x="29.7" y="139.9">C305</text>
<text x="48" y="142.7">U303</text>
<text x="83.4" y="143.7">R305</text>
<text x="111.1" y="141.6">Q305</text>
<text x="226.1" y="140.1">5001</text>
<text x="48" y="145.2">IR2103STRPBF</text>
<text x="83.4" y="149.3">100R</text>
<text x="111.1" y="144.2">SIR182DP-T1-RE3</text>
<text x="243.6" y="144.2">J303</text>
<text x="243.6" y="148.8">CT3151SP-0</text>
<text x="215.9" y="152.9">D304</text>
<text x="223.5" y="152.9">D305</text>
<text x="231.1" y="152.9">D306</text>
<text x="9.8" y="157.9">2_EVB-A32S1-M_MCU[3B]</text>
<text x="70.4" y="160.2">C306</text>
<text x="112.8" y="159.2">4_EVB-A32S1-M_Sensing[4B]</text>
<text x="70.4" y="162.8">1uF</text>
<text x="111.1" y="167.1">Q306</text>
<text x="9.8" y="168.1">2_EVB-A32S1-M_MCU[3C]</text>
<text x="83.4" y="169.1">R306</text>
<text x="111.1" y="169.7">SIR182DP-T1-RE3</text>
<text x="83.4" y="174.8">100R</text>
<text x="203.4" y="180.9">EVB-A32S1-M</text>
<text x="255.5" y="180.9">Dennis Micro Computers</text>
<text x="204.2" y="188.7">A4</text>
<text x="215.4" y="188.9">*</text>
<text x="266.5" y="188.9">0.2</text>
<text x="208.4" y="192.9">15/11/2024</text>
<text x="208.4" y="195.9">3_EVB-A32S1-M_Motor.SchDoc</text>
<text x="266.7" y="195.8">Dennis C. M.</text>
</g>
</svg>
